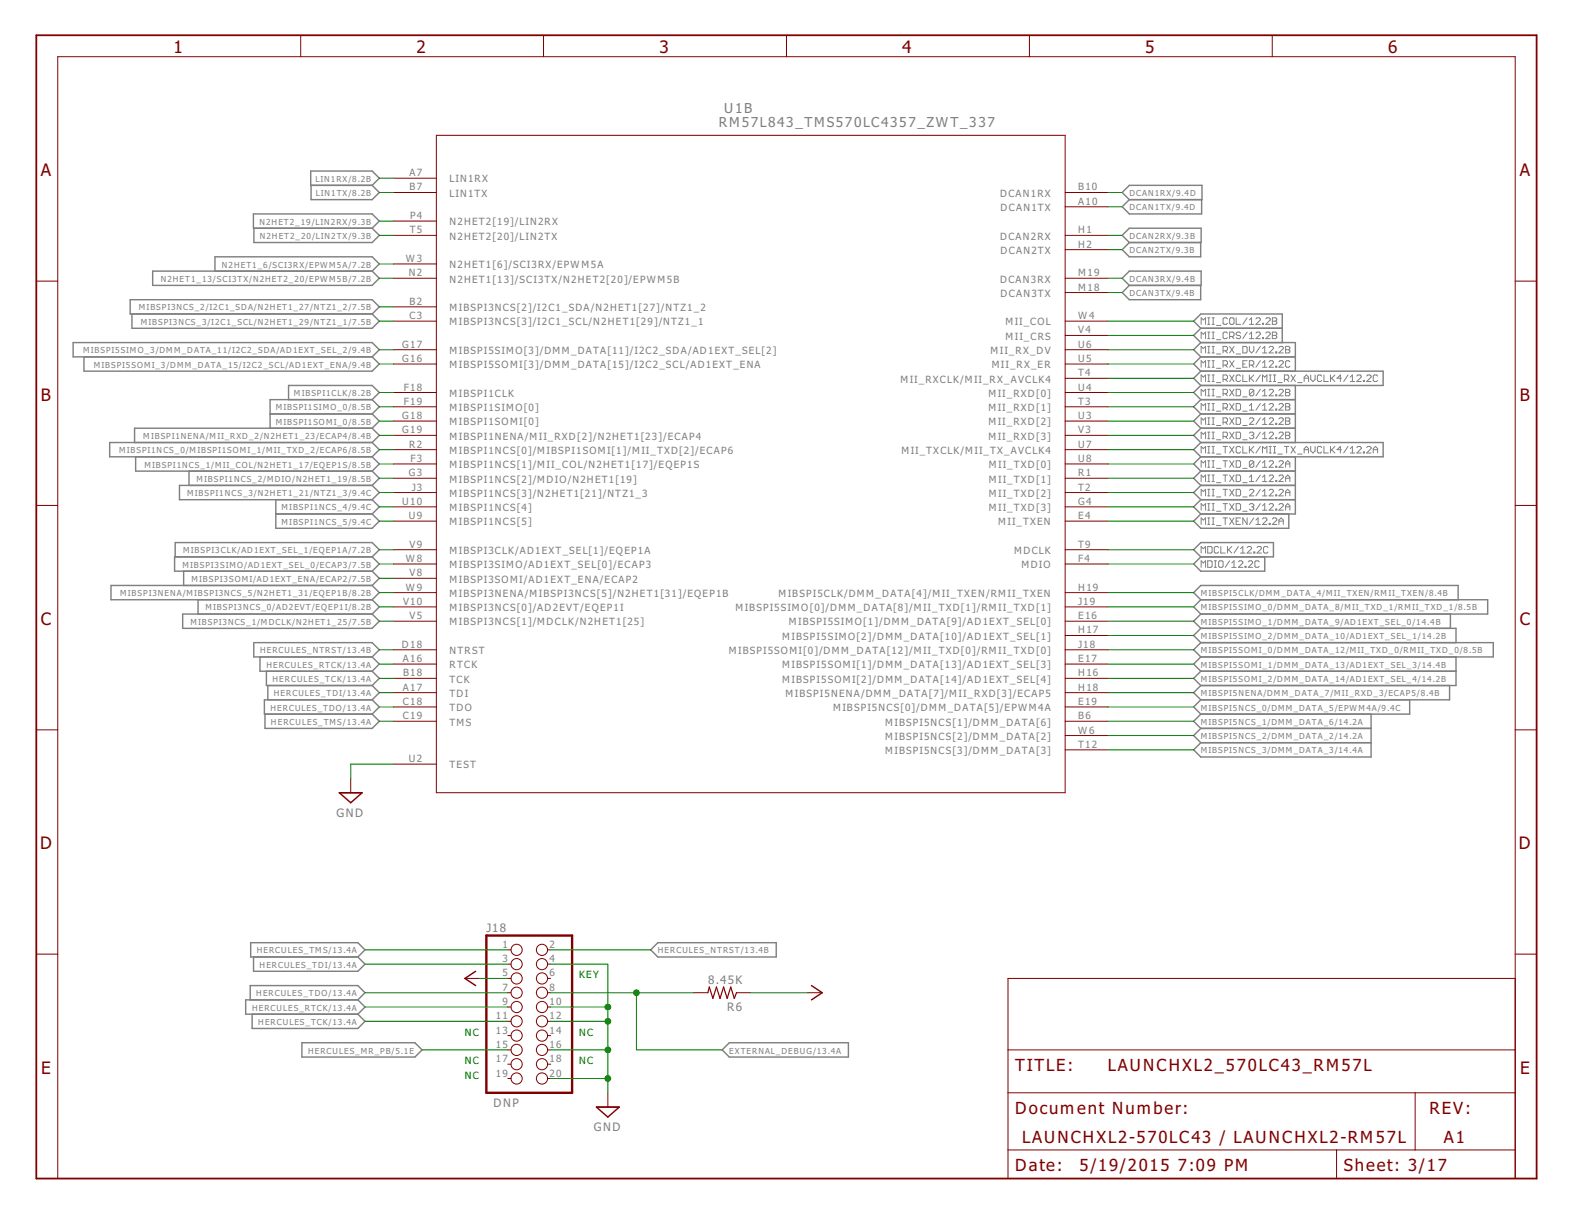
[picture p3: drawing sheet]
<svg xmlns="http://www.w3.org/2000/svg" width="279mm" height="216mm" viewBox="0 0 279 216" stroke-linecap="round" stroke-linejoin="round" font-family="sans-serif">
<g fill="none" stroke="#808080" stroke-width=".25">
<path d="M45 38h21.1l1.3 1.3-1.3 1.3h-21.1zM55.2 30.4h10.9l1.3 1.3-1.3 1.2h-10.9zM55.3 32.9v2.6h10.8l1.3-1.3-1.3-1.3M199.5 34.2l1.2-1.3h12.9v2.6h-12.9zM200.7 35.5l-1.2 1.2 1.2 1.3h12.9v-2.5M23.1 53.3h43l1.3 1.2-1.3 1.3h-43zM23.5 55.8v2.5h42.6l1.3-1.2-1.3-1.3M27.1 48.2h39l1.3 1.2-1.3 1.3h-39zM38.2 48.2v-2.6h27.9l1.3 1.3-1.3 1.3M45.1 40.6v2.5h21l1.3-1.3-1.3-1.2M199.5 41.8l1.2-1.2h12.8v2.5h-12.8zM199.5 49.4l1.2-1.2h12.8v2.5h-12.8z"/>
<path d="M200.7 43.1l-1.2 1.3 1.2 1.2h12.7v-2.5M200.7 50.7l-1.2 1.3 1.2 1.3h12.7v-2.6M213.4 58.3l-1.2-1.2 1.2-1.3h14.5v5.1M213.4 58.3h14.5M213.4 58.3l-1.2 1.3 1.2 1.3M13 60.9h53.1l1.3 1.2-1.3 1.3h-53.1zM14.9 63.4v2.6h51.2l1.3-1.3-1.3-1.3M48 73.6h18.1M51.3 71v-2.5h14.8l1.3 1.2-1.3 1.3M66.1 71h-18.1v5.1M66.1 78.6l1.3 1.3-1.3 1.3M66.1 78.6h-46.6v2.6h46.6"/>
<path d="M66.1 76.1l1.3 1.3-1.3 1.2M66.1 76.1h-42.2v2.5M66.1 71l1.3 1.3-1.3 1.3M66.1 73.6l1.3 1.2-1.3 1.3M213.4 63.4l-1.2 1.3 1.2 1.3M213.4 71h16.8M213.4 66h32.4v2.5h-32.4M213.4 78.6h32.4v2.6h-32.4M213.4 60.9h16.8v5.1M213.4 60.9l-1.2 1.2 1.2 1.3M213.4 63.4h16.8M213.4 66l-1.2 1.2 1.2 1.3"/>
<path d="M213.4 76.1h16.8M213.4 73.6h16.8M213.4 68.5l-1.2 1.2 1.2 1.3M213.4 71l-1.2 1.3 1.2 1.3M213.4 73.6l-1.2 1.2 1.2 1.3M213.4 76.1l-1.2 1.3 1.2 1.2M213.4 78.6l-1.2 1.3 1.2 1.3M230.2 68.5v10.1M24.1 81.2v2.5h42M31.1 99v-2.6h35l1.3 1.3-1.3 1.3M33.6 83.7v2.6M49 88.8v5.1h17.1l1.3-1.3-1.3-1.3"/>
<path d="M49 91.3h17.1M66.1 99h-35.1v2.5h35.1M66.1 81.2l1.3 1.2-1.3 1.3M66.1 83.7l1.3 1.3-1.3 1.3M66.1 86.3h-34.2v2.5h34.2M66.1 86.3l1.3 1.2-1.3 1.3M66.1 88.8l1.3 1.3-1.3 1.2M66.1 99l1.3 1.2-1.3 1.3M212.2 97.7l1.2-1.3h12.9v2.6h-12.9zM213.4 91.3l-1.2 1.3 1.2 1.3h15.7v-2.6M213.4 99l-1.2 1.2 1.2 1.3h11.4v-2.5M213.4 83.7h16.8"/>
<path d="M213.4 86.3h16.8M213.4 88.8h16.8M213.4 81.2l-1.2 1.2 1.2 1.3M213.4 83.7l-1.2 1.3 1.2 1.3M213.4 86.3l-1.2 1.2 1.2 1.3M213.4 88.8l-1.2 1.3 1.2 1.2M230.2 81.2v10.1h-16.8M32.5 109.1h33.6l1.3 1.3-1.3 1.3h-33.6zM32.6 101.5v2.5M35.2 106.6v2.5M45.1 114.2h21l1.3 1.3-1.3 1.2h-21zM46.2 116.7v2.6h19.9"/>
<path d="M47.3 119.3v2.5h18.8M66.1 116.7l1.3 1.3-1.3 1.3M66.1 119.3l1.3 1.2-1.3 1.3M66.1 104l1.3 1.3-1.3 1.3M66.1 104h-46.4v2.6h46.4M66.1 106.6l1.3 1.2-1.3 1.3M66.1 101.5l1.3 1.3-1.3 1.2M213.4 114.2h52v2.5h-52M213.4 119.3h45.4M213.4 106.6h51v2.5h-51M213.4 106.6l-1.2-1.3 1.2-1.3h45.8v2.6M213.4 111.7h45.4v2.5"/>
<path d="M213.4 106.6l-1.2 1.2 1.2 1.3M213.4 109.1l-1.2 1.3 1.2 1.3M213.4 111.7l-1.2 1.2 1.2 1.3M213.4 114.2l-1.2 1.3 1.2 1.2M213.4 116.7l-1.2 1.3 1.2 1.3M213.4 119.3l-1.2 1.2 1.2 1.3M257.8 109.1v2.6M258.8 116.7v5.1h-45.4M47.1 126.9v2.5h19l1.3-1.2-1.3-1.3M47.6 121.8v2.6M66.1 121.8l1.3 1.3-1.3 1.3M66.1 124.4h-19.1v2.5h19.1"/>
<path d="M66.1 124.4l1.3 1.2-1.3 1.3M213.4 129.4h30.3M213.4 124.4l-1.2 1.2 1.2 1.3M213.4 126.9l-1.2 1.3 1.2 1.2M213.4 129.4l-1.2 1.3 1.2 1.3M213.4 132h30.3M213.4 121.8l-1.2 1.3 1.2 1.3M243.7 126.9v7.6h-30.3l-1.2-1.3 1.2-1.2M250.5 124.4v2.5h-37.1M257.6 121.8v2.6h-44.2M44.5 177.7v-2.6h19.1l1.3 1.3-1.3 1.3M44.6 167.5h19l1.3 1.3-1.3 1.3h-19z"/>
<path d="M45.1 170.1v2.5h18.5l1.3-1.3-1.3-1.2M63.6 177.7l1.3 1.2-1.3 1.3M63.6 177.7h-19.9v2.5h19.9M115.7 168.8l1.2-1.3h21.1v2.6h-21.1zM44.8 180.2v2.6h18.8l1.3-1.3-1.3-1.3M53.7 185.3h20l1.3 1.3-1.3 1.2h-20zM128.4 186.6l1.2-1.3h21.2v2.5h-21.2z"/>
</g>
<g fill="none" stroke="#808080" stroke-width=".18">
<path d="M213.5 57.6v-1.1l.4 .4 .4-.4v1.1M214.7 57.6h.3M214.7 56.5h.3M214.7 59h.3M214.8 56.5v1.1M214.8 59v1.2M215.4 57.6h.4M215.4 56.5h.4M215.4 59h.4M215.6 56.5v1.1M215.6 59v1.2M216.2 57.8h.8"/>
<path d="M218.2 56.7l-.2-.2h-.4l-.2 .2v.7l.2 .2h.4l.2-.2M218.2 59.2l-.2-.2h-.4l-.2 .2v.8l.2 .2h.4l.2-.2M218.5 56.7l.2-.2h.4l.2 .2v.7l-.2 .2h-.4l-.2-.2zM218.5 59.8h.6l.2-.2v-.4l-.2-.2h-.6v1.2M218.9 59.8l.4 .4M219.7 56.5v1.1h.8M220.5 59.2l-.2-.2h-.4l-.2 .2 .2 .4h.4l.2 .2-.2 .4h-.4l-.2-.2M221.7 56.5l-.8 1.1M221.7 59l-.8 1.2M222.1 57.6h.7M222.1 56.9l.3-.4v1.1M222.1 59.4l.3-.4v1.2"/>
<path d="M223.2 56.7l.2-.2h.4l.2 .2v.2l-.8 .7h.8M223.2 59.2l.2-.2h.4l.2 .2v.2l-.8 .8h.8M224.4 57.4h.2v.2h-.2zM224.4 60h.2v.2h-.2zM225 56.7l.2-.2h.4l.2 .2v.2l-.8 .7h.8M225 59.2l.2-.2h.4l.2 .2v.2l-.8 .8h.8M226.1 56.5h.6l.2 .2-.2 .4 .2 .3-.2 .2h-.6zM226.1 59h.6l.2 .2-.2 .4 .2 .4-.2 .2h-.6zM226.1 57.1h.6M226.1 59.6h.6M213.5 60.2v-1.2l.4 .4 .4-.4v1.2M213.5 62.7v-1.1l.4 .3 .4-.3v1.1"/>
<path d="M213.5 65.3v-1.2l.4 .4 .4-.4v1.2M213.5 67.8v-1.2l.4 .4 .4-.4v1.2M213.5 70.3v-1.1l.4 .4 .4-.4v1.1M213.5 72.9v-1.2l.4 .4 .4-.4v1.2M213.5 75.4v-1.1l.4 .3 .4-.3v1.1M213.5 78v-1.2l.4 .4 .4-.4v1.2M214.7 60.2h.3M214.7 62.7h.3M214.7 61.6h.3M214.7 65.3h.3M214.7 64.1h.3M214.7 67.8h.3"/>
<path d="M214.7 66.6h.3M214.7 70.3h.3M214.7 69.2h.3M214.7 72.9h.3M214.7 71.7h.3M214.7 75.4h.3M214.7 74.3h.3M214.7 78h.3M214.7 76.8h.3M214.7 79.3h.3M214.8 61.6v1.1M214.8 64.1v1.2"/>
<path d="M214.8 66.6v1.2M214.8 69.2v1.1M214.8 71.7v1.2M214.8 74.3v1.1M214.8 76.8v1.2M214.8 79.3v1.2M215.4 60.2h.4M215.4 62.7h.4M215.4 61.6h.4M215.4 65.3h.4M215.4 64.1h.4M215.4 67.8h.4"/>
<path d="M215.4 66.6h.4M215.4 70.3h.4M215.4 69.2h.4M215.4 72.9h.4M215.4 71.7h.4M215.4 75.4h.4M215.4 74.3h.4M215.4 78h.4M215.4 76.8h.4M215.4 79.3h.4M215.6 61.6v1.1M215.6 64.1v1.2"/>
<path d="M215.6 66.6v1.2M215.6 69.2v1.1M215.6 71.7v1.2M215.6 74.3v1.1M215.6 76.8v1.2M215.6 79.3v1.2M216.2 60.4h.8M216.2 62.9h.8M216.2 65.4h.8M216.2 68h.8M216.2 70.5h.8M216.2 73.1h.8"/>
<path d="M216.2 75.6h.8M216.2 78.1h.8M217.4 62.3h.6l.2-.2v-.4l-.2-.1h-.6v1.1M217.4 64.9h.6l.2-.2v-.4l-.2-.2h-.6v1.2M217.4 67.4h.6l.2-.2v-.4l-.2-.2h-.6v1.2M217.4 70h.6l.2-.3v-.3l-.2-.2h-.6v1.1M217.4 72.5h.6l.2-.2v-.4l-.2-.2h-.6v1.2M217.4 75h.6l.2-.2v-.4l-.2-.1h-.6v1.1M217.4 77.6h.6l.2-.2v-.4l-.2-.2h-.6v1.2M217.4 79.3h.8M217.8 62.3l.4 .4M217.8 64.9l.4 .4"/>
<path d="M217.8 79.3v1.2M217.8 67.4l.4 .4M217.8 70l.4 .3M217.8 72.5l.4 .4M217.8 75l.4 .4M217.8 77.6l.4 .4M218.5 61.6l.8 1.1M218.5 64.1l.8 1.2M218.5 66.6l.8 1.2M218.5 69.2l.8 1.1M218.5 71.7l.8 1.2M218.5 74.3l.8 1.1"/>
<path d="M218.5 76.8l.8 1.2M218.5 79.3l.8 1.2M219.3 61.6l-.8 1.1M219.3 64.1l-.8 1.2M219.3 66.6l-.8 1.2M219.3 69.2l-.8 1.1M219.3 71.7l-.8 1.2M219.3 74.3l-.8 1.1M219.3 76.8l-.8 1.2M219.3 79.3l-.8 1.2M219.7 69.2h.6l.2 .2v.7l-.2 .2h-.6zM219.7 71.7h.6l.2 .2v.8l-.2 .2h-.6z"/>
<path d="M219.7 74.3h.6l.2 .1v.8l-.2 .2h-.6zM219.7 76.8h.6l.2 .2v.8l-.2 .2h-.6zM219.7 62.9h.8M219.7 65.4h.8M220.5 66.8l-.2-.2h-.4l-.2 .2v.8l.2 .2h.4l.2-.2M220.5 79.5l-.2-.2h-.4l-.2 .2v.8l.2 .2h.4l.2-.2M220.9 61.6h.6l.2 .1v.8l-.2 .2h-.6zM220.9 66.6v1.2h.8M220.9 79.3v1.2h.8M220.9 64.7h.4M220.9 70.5h.8M220.9 73.1h.8"/>
<path d="M220.9 75.6h.8M220.9 78.1h.8M221.7 64.1h-.8v1.2h.8M222.1 72.1l.3-.4v1.2M222.1 60.2h.7M222.1 61.6v.7l.3 .4 .4-.4v-.7M222.1 64.9h.5l.2-.2v-.4l-.2-.2h-.5v1.2M222.1 66.6v1.2M222.1 79.3v1.2M222.1 74.4l.1-.1h.4l.2 .1v.2l-.7 .8h.7M222.1 77l.1-.2h.4l.2 .2v.2l-.2 .2M222.1 72.9h.7"/>
<path d="M222.2 67.2l.6 .6M222.2 79.9l.6 .6M222.4 64.9l.4 .4M222.4 77.4h.2M222.6 77.4l.2 .2v.2l-.2 .2h-.4l-.1-.2M222.8 69.4l-.2-.2h-.4l-.1 .2v.7M222.8 69.4v.7l-.2 .2h-.4l-.1-.2M222.8 66.6l-.7 .8M222.8 69.4l-.7 .7M222.8 79.3l-.7 .8M224 61.6l-.8 1.1M224 64.1l-.8 1.2"/>
<path d="M224 66.6l-.8 1.2M224 69.2l-.8 1.1M224 71.7l-.8 1.2M224 74.3l-.8 1.1M224 76.8l-.8 1.2M224 79.3l-.8 1.2M224.4 67.8v-1.2l.4 .4 .4-.4v1.2M224.4 62.7h.8M224.4 61.9l.4-.3v1.1M224.4 64.5l.4-.4v1.2M224.4 69.6l.4-.4v1.1M224.4 72.1l.4-.4v1.2"/>
<path d="M224.4 74.6l.4-.3v1.1M224.4 77.2l.4-.4v1.2M224.4 65.3h.8M224.4 70.3h.8M224.4 72.9h.8M224.4 75.4h.8M224.4 78h.8M225.6 61.7l.2-.1h.3l.2 .1v.2l-.7 .8h.7M225.6 64.3l.2-.2h.3l.2 .2v.2l-.7 .8h.7M225.6 69.4l.2-.2h.3l.2 .2v.2l-.7 .7h.7M225.6 71.9l.2-.2h.3l.2 .2v.2l-.7 .8h.7M225.6 74.4l.2-.1h.3l.2 .1v.2l-.7 .8h.7"/>
<path d="M225.6 77l.2-.2h.3l.2 .2v.2l-.7 .8h.7M225.6 67.8h.4M225.6 66.6h.4M225.6 79.3h.4M225.8 66.6v1.2M225.8 79.3v1.2M226.3 67.8h.4M226.3 66.6h.4M226.3 79.3h.4M226.5 66.6v1.2M226.5 79.3v1.2M226.7 62.5h.2v.2h-.2z"/>
<path d="M226.7 65.1h.2v.2h-.2zM226.7 70.1h.2v.2h-.2zM226.7 72.7h.2v.2h-.2zM226.7 75.2h.2v.2h-.2zM226.7 77.8h.2v.2h-.2zM227.1 68h.8M227.3 61.7l.2-.1h.4l.2 .1v.2l-.8 .8h.8M227.3 64.3l.2-.2h.4l.2 .2v.2l-.8 .8h.8M227.3 69.4l.2-.2h.4l.2 .2v.2l-.8 .7h.8M227.3 71.9l.2-.2h.4l.2 .2v.2l-.8 .8h.8M227.3 74.4l.2-.1h.4l.2 .1v.2l-.8 .8h.8M227.3 77l.2-.2h.4l.2 .2v.2l-.8 .8h.8"/>
<path d="M228.3 67.4h.6l.2-.2v-.4l-.2-.2h-.6v1.2M228.3 79.3h.8M228.5 61.6h.6l.2 .1-.2 .4 .2 .4-.2 .2h-.6zM228.5 69.2h.6l.2 .2-.2 .3 .2 .4-.2 .2h-.6zM228.5 71.7h.6l.2 .2-.2 .4 .2 .4-.2 .2h-.6zM228.5 74.3h.6l.2 .1-.2 .4 .2 .4-.2 .2h-.6zM228.5 76.8h.6l.2 .2-.2 .4 .2 .4-.2 .2h-.6zM228.5 62.1h.6M228.5 69.7h.6M228.5 72.3h.6M228.5 74.8h.6M228.5 77.4h.6"/>
<path d="M228.7 67.4l.4 .4M228.7 79.3v1.2M229.3 64.3l-.2-.2h-.4l-.2 .2v.8l.2 .2h.4l.2-.2M229.5 66.6l.7 1.2M229.5 79.3l.7 1.2M230.2 66.6l-.7 1.2M230.2 79.3l-.7 1.2M230.6 68h.8M231.8 67.8v-.8l.4-.4 .4 .4v.8M231.8 67.2h.8M231.8 79.9h.8M233 66.6v.8l.4 .4 .3-.4v-.8"/>
<path d="M233 79.3v.8l.4 .4 .3-.4v-.8M234.9 66.8l-.2-.2h-.4l-.2 .2v.8l.2 .2h.4l.2-.2M234.9 79.5l-.2-.2h-.4l-.2 .2v.8l.2 .2h.4l.2-.2M235.3 66.6v1.2h.8M235.3 79.3v1.2h.8M236.5 66.6v1.2M236.5 79.3v1.2M236.7 67.2l.6 .6M236.7 79.9l.6 .6M237.3 79.3l-.8 .8M237.3 66.6l-.8 .8M238.4 67.2h-.8l.6-.6v1.2"/>
<path d="M238.4 79.9h-.8l.6-.6v1.2M239.6 66.6l-.8 1.2M239.6 79.3l-.8 1.2M240 67.8h.8M240 67l.4-.4v1.2M240 79.7l.4-.4v1.2M241.2 66.8l.1-.2h.4l.2 .2v.2l-.7 .8h.7M241.2 79.5l.1-.2h.4l.2 .2v.2l-.7 .8h.7M242.3 67.6h.2v.2h-.2zM242.9 66.8l.2-.2h.4l.2 .2v.2l-.8 .8h.8M242.9 79.5l.2-.2h.4l.2 .2v.2l-.8 .8h.8M244.1 79.9h.8"/>
<path d="M244.9 66.8l-.2-.2h-.4l-.2 .2v.8l.2 .2h.4l.2-.2M213.5 80.5v-1.2l.4 .4 .4-.4v1.2M213.5 83v-1.1l.4 .4 .4-.4v1.1M213.5 85.6v-1.2l.4 .4 .4-.4v1.2M213.5 88.1v-1.1l.4 .3 .4-.3v1.1M213.5 90.7v-1.2l.4 .4 .4-.4v1.2M213.5 93.2v-1.2l.4 .4 .4-.4v1.2M213.5 98.3v-1.2l.4 .4 .4-.4v1.2M214.7 93.2h.3M214.7 92h.3M214.7 97.1h.5l.2 .2v.8l-.2 .2h-.5zM214.7 99.7h.5l.2 .1v.8l-.2 .2h-.5z"/>
<path d="M214.7 83h.3M214.7 81.9h.3M214.7 85.6h.3M214.7 84.4h.3M214.7 88.1h.3M214.7 87h.3M214.7 90.7h.3M214.7 89.5h.3M214.7 80.5h.3M214.8 81.9v1.1M214.8 84.4v1.2M214.8 87v1.1"/>
<path d="M214.8 89.5v1.2M214.8 92v1.2M215.4 93.2h.4M215.4 92h.4M215.4 83h.4M215.4 81.9h.4M215.4 85.6h.4M215.4 84.4h.4M215.4 88.1h.4M215.4 87h.4M215.4 90.7h.4M215.4 89.5h.4"/>
<path d="M215.4 80.5h.4M215.6 81.9v1.1M215.6 84.4v1.2M215.6 87v1.1M215.6 89.5v1.2M215.6 92v1.2M215.8 99.7h.4M216 99.7v1.1M216.2 93.4h.8M216.2 83.2h.8M216.2 85.8h.8M216.2 88.3h.8"/>
<path d="M216.2 90.8h.8M216.2 80.7h.8M216.6 99.8l.2-.1h.4l.2 .1v.8l-.2 .2h-.4l-.2-.2zM216.6 97.3l-.2-.2h-.4l-.2 .2v.8l.2 .2h.4l.2-.2M217 97.1v1.2h.8M217.4 92h.8M217.4 81.9h.8M217.4 84.4h.8M217.4 87h.8M217.4 89.5h.8M217.8 81.9v1.1M217.8 84.4v1.2"/>
<path d="M217.8 87v1.1M217.8 89.5v1.2M217.8 92v1.2M218.2 97.1v1.2M218.4 97.7l.5 .6M218.5 92l.8 1.2M218.5 99.7l-.7 1.1M218.5 81.9l.8 1.1M218.5 84.4l.8 1.2M218.5 87l.8 1.1M218.5 89.5l.8 1.2M218.9 97.1l-.7 .8"/>
<path d="M219.3 92l-.8 1.2M219.3 81.9l-.8 1.1M219.3 84.4l-.8 1.2M219.3 87l-.8 1.1M219.3 89.5l-.8 1.2M219.7 81.9h.6l.2 .2v.7l-.2 .2h-.6zM219.7 84.4h.6l.2 .2v.8l-.2 .2h-.6zM219.7 87h.6l.2 .1v.8l-.2 .2h-.6zM219.7 89.5h.6l.2 .2v.8l-.2 .2h-.6zM219.7 92.6h.4M220.1 99.8l.2-.1h.4l.2 .1v.2l-.8 .8h.8M220.1 97.1l-.8 1.2"/>
<path d="M220.5 92h-.8v1.2h.8M220.5 97.5l.4-.4v1.2M220.5 98.3h.8M220.9 83.2h.8M220.9 85.8h.8M220.9 88.3h.8M220.9 90.8h.8M221.7 97.3l.2-.2h.3l.2 .2v.2l-.7 .8h.7M221.7 92v1.2l-.8-1.2v1.2M221.9 99.8l.2-.1h.3l.2 .1v.2l-.7 .8h.7M222.1 84.8l.3-.4v1.2M222.1 87.1l.1-.1h.4l.2 .1v.2l-.7 .8h.7"/>
<path d="M222.1 89.7l.1-.2h.4l.2 .2v.2l-.2 .2M222.1 85.6h.7M222.4 90.1h.2M222.6 90.1l.2 .2v.2l-.2 .2h-.4l-.1-.2M222.8 82.1l-.2-.2h-.4l-.1 .2v.7M222.8 82.1v.7l-.2 .2h-.4l-.1-.2M222.8 98.1h.2v.2h-.2zM222.8 92l-.7 1.2M222.8 82.1l-.7 .7M223.2 93.2h.8M223.2 92.4l.4-.4v1.2M223.4 97.3l.2-.2h.4l.2 .2v.2l-.8 .8h.8"/>
<path d="M223.8 99.8l-.2-.1h-.4l-.2 .1v.8l.2 .2h.4l.2-.2M224 81.9l-.8 1.1M224 84.4l-.8 1.2M224 87l-.8 1.1M224 89.5l-.8 1.2M224.4 80.5v-1.2l.4 .4 .4-.4v1.2M224.4 82.3l.4-.4v1.1M224.4 84.8l.4-.4v1.2M224.4 87.3l.4-.3v1.1M224.4 89.9l.4-.4v1.2M224.4 92.2l.2-.2h.4l.2 .2v.2l-.8 .8h.8M224.4 83h.8"/>
<path d="M224.4 85.6h.8M224.4 88.1h.8M224.4 90.7h.8M225.4 97.3l-.2-.2h-.4l-.2 .2v.8l.2 .2h.4l.2-.2M225.6 93h.2v.2h-.2zM225.6 82.1l.2-.2h.3l.2 .2v.2l-.7 .7h.7M225.6 84.6l.2-.2h.3l.2 .2v.2l-.7 .8h.7M225.6 87.1l.2-.1h.3l.2 .1v.2l-.7 .8h.7M225.6 89.7l.2-.2h.3l.2 .2v.2l-.7 .8h.7M225.6 80.5h.4M226.1 92.2l.2-.2h.4l.2 .2v.2l-.8 .8h.8M226.3 80.5h.4"/>
<path d="M226.7 82.8h.2v.2h-.2zM226.7 85.4h.2v.2h-.2zM226.7 87.9h.2v.2h-.2zM226.7 90.5h.2v.2h-.2zM227.1 80.7h.8M227.3 82.1l.2-.2h.4l.2 .2v.2l-.8 .7h.8M227.3 84.6l.2-.2h.4l.2 .2v.2l-.8 .8h.8M227.3 87.1l.2-.1h.4l.2 .1v.2l-.8 .8h.8M227.3 89.7l.2-.2h.4l.2 .2v.2l-.8 .8h.8M227.3 93.2v-.8l.4-.4 .4 .4v.8M227.3 92.6h.8M228.5 83v-.7l.4-.4 .4 .4v.7"/>
<path d="M228.5 85.6v-.8l.4-.4 .4 .4v.8M228.5 88.1v-.8l.4-.3 .4 .3v.8M228.5 90.7v-.8l.4-.4 .4 .4v.8M228.5 82.4h.8M228.5 85h.8M228.5 87.5h.8M228.5 90.1h.8M230.6 80.7h.8M231.8 80.5v-.8l.4-.4 .4 .4v.8M240 80.5h.8M242.3 80.3h.2v.2h-.2zM244.1 80.5v-.8l.4-.4 .4 .4v.8"/>
<path d="M213.5 100.8v-1.1l.4 .3 .4-.3v1.1M215.8 100.8h.4M218.9 100l.4-.3v1.1M218.9 100.8h.8M221.3 100.6h.2v.2h-.2z"/>
</g>
<path d="M6.5 6.3h266.6v203.1h-266.6z" fill="none" stroke="#800000" stroke-width=".32"/>
<g fill="none" stroke="#800000" stroke-width=".18">
<path d="M53.4 6.3v3.8M96.6 6.3v3.8M139.8 6.3v3.8M183 6.3v3.8M226.1 6.3v3.8M69.9 34.2h7.7M69.9 31.7h7.7M69.9 39.3h7.7M77.6 24h111.7v116.9h-111.7zM189.3 34.2h7.6M189.3 36.7h7.6M6.5 50h3.8"/>
<path d="M69.9 41.8h7.7M69.9 49.4h7.7M69.9 54.5h7.7M69.9 57.1h7.7M69.9 46.9h7.7M189.3 41.8h7.6M189.3 44.4h7.6M189.3 49.4h7.6M189.3 52h7.6M189.3 57.1h7.6M189.3 59.6h7.6M269.3 50h3.8"/>
<path d="M69.9 69.7h7.7M69.9 79.9h7.7M69.9 77.4h7.7M69.9 72.3h7.7M69.9 74.8h7.7M69.9 62.1h7.7M69.9 64.7h7.7M189.3 69.7h7.6M189.3 79.9h7.6M189.3 77.4h7.6M189.3 72.3h7.6M189.3 74.8h7.6"/>
<path d="M189.3 62.1h7.6M189.3 64.7h7.6M189.3 67.2h7.6M6.5 89.8h3.8M69.9 97.7h7.7M69.9 82.4h7.7M69.9 85h7.7M69.9 87.5h7.7M69.9 90.1h7.7M69.9 92.6h7.7M189.3 97.7h7.6M189.3 82.4h7.6"/>
<path d="M189.3 85h7.6M189.3 87.5h7.6M189.3 90.1h7.6M189.3 92.6h7.6M269.3 89.8h3.8M69.9 100.2h7.7M69.9 107.8h7.7M69.9 110.4h7.7M69.9 105.3h7.7M69.9 102.8h7.7M69.9 115.5h7.7M69.9 118h7.7"/>
<path d="M189.3 100.2h7.6M189.3 107.8h7.6M189.3 110.4h7.6M189.3 105.3h7.6M189.3 112.9h7.6M189.3 115.5h7.6M189.3 118h7.6M6.5 129.7h3.8M62.3 138.3v2.6M69.9 125.6h7.7M69.9 128.2h7.7M69.9 123.1h7.7"/>
<path d="M69.9 120.5h7.7M69.9 135.8h7.7M189.3 125.6h7.6M189.3 128.2h7.6M189.3 130.7h7.6M189.3 133.2h7.6M189.3 123.1h7.6M189.3 120.5h7.6M269.3 129.7h3.8M6.5 169.5h3.8M82.6 173.9h2.6M90.3 173.9h.5"/>
<path d="M90.3 168.8h.5M90.3 171.3h.5M90.3 176.4h.5M90.3 178.9h.5M97.3 173.9h.6M97.3 168.8h.6M97.3 171.3h.6M97.3 176.4h.6M97.3 178.9h.6M123.3 176.4h2.5M130.9 176.4h2.5M143.6 176.4h2.5"/>
<path d="M269.3 173.9h-90.1v35.5h90.1v-199.3h-259v199.3M269.3 169.5h3.8M90.3 186.6h.5M90.3 181.5h.5M90.3 184h.5M90.3 189.1h.5M90.3 191.6h.5M97.3 186.6h.6M97.3 181.5h.6M97.3 184h.6M97.3 189.1h.6M97.3 191.6h.6"/>
<path d="M108 194.2v2.5M179.2 194.2h90.1M179.2 186.6h90.1M251.5 194.2v10.1M179.2 204.3h90.1M237.6 204.3v5.1"/>
<circle cx="91.8" cy="168.8" r=".99"/>
<circle cx="91.8" cy="171.3" r=".99"/>
<circle cx="91.8" cy="173.9" r=".99"/>
<circle cx="91.8" cy="176.4" r=".99"/>
<circle cx="91.8" cy="178.9" r=".99"/>
<circle cx="96.3" cy="168.8" r=".99"/>
<circle cx="96.3" cy="171.3" r=".99"/>
<circle cx="96.3" cy="173.9" r=".99"/>
<circle cx="96.3" cy="176.4" r=".99"/>
<circle cx="96.3" cy="178.9" r=".99"/>
<circle cx="91.8" cy="184" r=".99"/>
<circle cx="91.8" cy="186.6" r=".99"/>
<circle cx="91.8" cy="189.1" r=".99"/>
<circle cx="91.8" cy="191.6" r=".99"/>
<circle cx="91.8" cy="181.5" r=".99"/>
<circle cx="96.3" cy="184" r=".99"/>
<circle cx="96.3" cy="191.6" r=".99"/>
<circle cx="96.3" cy="181.5" r=".99"/>
<circle cx="96.3" cy="189.1" r=".99"/>
<circle cx="96.3" cy="186.6" r=".99"/>
</g>
<path d="M60.3 140.9h4.1l-2.1 1.7zM84.5 172.6l-1.9 1.3 1.9 1.2M144.2 175.1l1.9 1.3-1.9 1.3M106 196.7h4.1l-2.1 1.8z" fill="none" stroke="#800000" stroke-width=".25"/>
<path d="M86.4 166.2h15.3v28h-15.3z" fill="none" stroke="#800000" stroke-width=".42"/>
<path d="M125.8 176.4l.3-1 .6 2 .6-2 .7 2 .6-2 .6 2 .7-2 .6 2 .4-1" fill="none" stroke="#800000" stroke-width=".21"/>
<g fill="none" stroke="#008000" stroke-width=".18">
<path d="M67.4 34.2h2.5M67.4 31.7h2.5M67.4 39.3h2.5M196.9 34.2h2.6M196.9 36.7h2.6M67.4 41.8h2.5M67.4 49.4h2.5M67.4 57.1h2.5M67.4 54.5h2.5M67.4 46.9h2.5M196.9 41.8h2.6M196.9 44.4h2.6"/>
<path d="M196.9 49.4h2.6M196.9 52h2.6M196.9 57.1h15.3M196.9 59.6h15.3M67.4 69.7h2.5M67.4 79.9h2.5M67.4 62.1h2.5M67.4 64.7h2.5M67.4 77.4h2.5M67.4 72.3h2.5M67.4 74.8h2.5M196.9 69.7h15.3"/>
<path d="M196.9 79.9h15.3M196.9 62.1h15.3M196.9 64.7h15.3M196.9 67.2h15.3M196.9 77.4h15.3M196.9 72.3h15.3M196.9 74.8h15.3M67.4 92.6h2.5M67.4 97.7h2.5M67.4 82.4h2.5M67.4 85h2.5M67.4 87.5h2.5"/>
<path d="M67.4 90.1h2.5M196.9 92.6h15.3M196.9 97.7h15.3M196.9 82.4h15.3M196.9 85h15.3M196.9 87.5h15.3M196.9 90.1h15.3M67.4 115.5h2.5M67.4 118h2.5M67.4 105.3h2.5M67.4 100.2h2.5M67.4 107.8h2.5"/>
<path d="M67.4 110.4h2.5M67.4 102.8h2.5M196.9 115.5h15.3M196.9 118h15.3M196.9 105.3h15.3M196.9 100.2h15.3M196.9 107.8h15.3M196.9 110.4h15.3M196.9 112.9h15.3M67.4 120.5h2.5M67.4 123.1h2.5M67.4 125.6h2.5"/>
<path d="M67.4 128.2h2.5M69.9 135.8h-7.6v2.5M196.9 120.5h15.3M196.9 123.1h15.3M196.9 125.6h15.3M196.9 128.2h15.3M196.9 130.7h15.3M196.9 133.2h15.3M64.9 178.9h25.4M64.9 171.3h25.4M64.9 168.8h25.4M64.9 176.4h25.4"/>
<path d="M85.2 173.9h5.1M97.9 178.9h10.1M97.9 171.3h10.1v22.9M97.9 168.8h17.8M97.9 176.4h25.4M113.1 176.4v10.2h15.3M133.4 176.4h10.2M64.9 181.5h25.4M75 186.6h15.3M97.9 181.5h10.1M97.9 186.6h10.1M97.9 191.6h10.1"/>
</g>
<g fill="#008000" stroke="#008000" stroke-width=".18">
<circle cx="108" cy="178.9" r=".51"/>
<circle cx="108" cy="181.5" r=".51"/>
<circle cx="108" cy="186.6" r=".51"/>
<circle cx="108" cy="191.6" r=".51"/>
<circle cx="113.1" cy="176.4" r=".51"/>
</g>
<g font-size="3.7" fill="#800000">
<text x="30.9" y="9.5">1</text>
<text x="74" y="9.5">2</text>
<text x="117.2" y="9.5">3</text>
<text x="160.4" y="9.5">4</text>
<text x="203.5" y="9.5">5</text>
<text x="246.7" y="9.5">6</text>
<text x="7.3" y="31.3">A</text>
<text x="270.1" y="31.3">A</text>
<text x="7.3" y="71.2">B</text>
<text x="270.1" y="71.2">B</text>
<text x="7.3" y="111">C</text>
<text x="270.1" y="111">C</text>
<text x="7.1" y="150.9">D</text>
<text x="270" y="150.9">D</text>
<text x="7.3" y="190.8">E</text>
<text x="270.2" y="190.8">E</text>
</g>
<g font-size="3.6" fill="#800000">
<text x="180.4" y="190.4">TITLE:</text>
<text x="196.9" y="190.4">LAUNCHXL2_570LC43_RM57L</text>
<text x="180.4" y="198">Document Number:</text>
<text x="254.1" y="198">REV:</text>
<text x="181.7" y="203.1">LAUNCHXL2-570LC43 / LAUNCHXL2-RM57L</text>
<text x="256.6" y="203.1">A1</text>
<text x="180.4" y="208.2">Date:</text>
<text x="191.8" y="208.2">5/19/2015</text>
<text x="209.3" y="208.2">7:09 PM</text>
<text x="238.8" y="208.2">Sheet: 3/17</text>
</g>
<g font-size="2.9" fill="#808080">
<text x="127.8" y="22.5">RM57L843_TMS570LC4357_ZWT_337</text>
<text x="128.7" y="20">U1B</text>
</g>
<g font-size="2.5" fill="#808080">
<text x="59.8" y="145.2">GND</text>
<text x="86.5" y="165.6">J18</text>
<text x="125.9" y="174.9">8.45K</text>
<text x="129.3" y="179.7">R6</text>
<text x="87.7" y="196.7">DNP</text>
<text x="105.5" y="201">GND</text>
</g>
<g font-size="2.1" fill="#808080">
<text x="72.8" y="31.3">A7</text>
<text x="72.8" y="33.8">B7</text>
<text x="79.9" y="32.4">LIN1RX</text>
<text x="79.9" y="35">LIN1TX</text>
<text x="177.8" y="35">DCAN1RX</text>
<text x="191.6" y="33.8">B10</text>
<text x="72.8" y="41.5">T5</text>
<text x="72.9" y="38.9">P4</text>
<text x="79.9" y="40">N2HET2[19]/LIN2RX</text>
<text x="177.8" y="37.5">DCAN1TX</text>
<text x="191.6" y="36.4">A10</text>
<text x="191.6" y="41.5">H1</text>
<text x="72.1" y="46.5">W3</text>
<text x="79.9" y="47.7">N2HET1[6]/SCI3RX/EPWM5A</text>
<text x="79.9" y="42.6">N2HET2[20]/LIN2TX</text>
<text x="177.8" y="42.6">DCAN2RX</text>
<text x="177.8" y="45.1">DCAN2TX</text>
<text x="191.6" y="44">H2</text>
<text x="72.6" y="49.1">N2</text>
<text x="79.9" y="50.2">N2HET1[13]/SCI3TX/N2HET2[20]/EPWM5B</text>
<text x="177.8" y="50.2">DCAN3RX</text>
<text x="177.8" y="52.7">DCAN3TX</text>
<text x="191.6" y="49.1">M19</text>
<text x="191.6" y="51.6">M18</text>
<text x="72.8" y="56.7">C3</text>
<text x="72.8" y="54.2">B2</text>
<text x="79.9" y="55.3">MIBSPI3NCS[2]/I2C1_SDA/N2HET1[27]/NTZ1_2</text>
<text x="79.9" y="57.8">MIBSPI3NCS[3]/I2C1_SCL/N2HET1[29]/NTZ1_1</text>
<text x="178.7" y="57.8">MII_COL</text>
<text x="191.6" y="56.7">W4</text>
<text x="191.6" y="59.2">V4</text>
<text x="71.5" y="61.8">G17</text>
<text x="71.5" y="64.3">G16</text>
<text x="79.9" y="62.9">MIBSPI5SIMO[3]/DMM_DATA[11]/I2C2_SDA/AD1EXT_SEL[2]</text>
<text x="79.9" y="65.4">MIBSPI5SOMI[3]/DMM_DATA[15]/I2C2_SCL/AD1EXT_ENA</text>
<text x="176.1" y="62.9">MII_RX_DV</text>
<text x="176.3" y="65.4">MII_RX_ER</text>
<text x="178.7" y="60.4">MII_CRS</text>
<text x="191.6" y="61.8">U6</text>
<text x="191.6" y="64.3">U5</text>
<text x="71.8" y="69.4">F18</text>
<text x="71.8" y="71.9">F19</text>
<text x="79.9" y="70.5">MIBSPI1CLK</text>
<text x="160" y="68">MII_RXCLK/MII_RX_AVCLK4</text>
<text x="175.7" y="70.5">MII_RXD[0]</text>
<text x="191.6" y="66.9">T4</text>
<text x="191.6" y="69.4">U4</text>
<text x="191.6" y="71.9">T3</text>
<text x="71.5" y="77">G19</text>
<text x="71.5" y="74.5">G18</text>
<text x="79.9" y="73.1">MIBSPI1SIMO[0]</text>
<text x="79.9" y="75.6">MIBSPI1SOMI[0]</text>
<text x="175.7" y="73.1">MII_RXD[1]</text>
<text x="175.7" y="75.6">MII_RXD[2]</text>
<text x="191.6" y="74.5">U3</text>
<text x="191.6" y="77">V3</text>
<text x="72.7" y="79.6">R2</text>
<text x="72.9" y="82.1">F3</text>
<text x="79.9" y="80.7">MIBSPI1NCS[0]/MIBSPI1SOMI[1]/MII_TXD[2]/ECAP6</text>
<text x="79.9" y="83.2">MIBSPI1NCS[1]/MII_COL/N2HET1[17]/EQEP1S</text>
<text x="79.9" y="78.1">MIBSPI1NENA/MII_RXD[2]/N2HET1[23]/ECAP4</text>
<text x="160.2" y="80.7">MII_TXCLK/MII_TX_AVCLK4</text>
<text x="175.7" y="78.1">MII_RXD[3]</text>
<text x="175.8" y="83.2">MII_TXD[0]</text>
<text x="191.6" y="79.6">U7</text>
<text x="191.6" y="82.1">U8</text>
<text x="71.5" y="89.7">U10</text>
<text x="72.6" y="84.6">G3</text>
<text x="73.2" y="87.2">J3</text>
<text x="79.9" y="85.8">MIBSPI1NCS[2]/MDIO/N2HET1[19]</text>
<text x="79.9" y="88.3">MIBSPI1NCS[3]/N2HET1[21]/NTZ1_3</text>
<text x="175.8" y="85.8">MII_TXD[1]</text>
<text x="175.8" y="88.3">MII_TXD[2]</text>
<text x="191.6" y="84.6">R1</text>
<text x="191.6" y="87.2">T2</text>
<text x="191.6" y="89.7">G4</text>
<text x="72.7" y="92.3">U9</text>
<text x="79.9" y="90.8">MIBSPI1NCS[4]</text>
<text x="79.9" y="93.4">MIBSPI1NCS[5]</text>
<text x="175.8" y="90.8">MII_TXD[3]</text>
<text x="177.4" y="93.4">MII_TXEN</text>
<text x="191.6" y="92.3">E4</text>
<text x="72.1" y="99.9">W8</text>
<text x="72.8" y="97.3">V9</text>
<text x="79.9" y="98.5">MIBSPI3CLK/AD1EXT_SEL[1]/EQEP1A</text>
<text x="79.9" y="101">MIBSPI3SIMO/AD1EXT_SEL[0]/ECAP3</text>
<text x="180.3" y="98.5">MDCLK</text>
<text x="181.5" y="101">MDIO</text>
<text x="191.6" y="97.3">T9</text>
<text x="191.6" y="99.9">F4</text>
<text x="71.6" y="107.5">V10</text>
<text x="72.1" y="105">W9</text>
<text x="72.8" y="102.4">V8</text>
<text x="79.9" y="106.1">MIBSPI3NENA/MIBSPI3NCS[5]/N2HET1[31]/EQEP1B</text>
<text x="79.9" y="103.5">MIBSPI3SOMI/AD1EXT_ENA/ECAP2</text>
<text x="138.4" y="106.1">MIBSPI5CLK/DMM_DATA[4]/MII_TXEN/RMII_TXEN</text>
<text x="191.6" y="105">H19</text>
<text x="191.6" y="107.5">J19</text>
<text x="72.8" y="110">V5</text>
<text x="79.9" y="108.6">MIBSPI3NCS[0]/AD2EVT/EQEP1I</text>
<text x="79.9" y="111.1">MIBSPI3NCS[1]/MDCLK/N2HET1[25]</text>
<text x="130.7" y="108.6">MIBSPI5SIMO[0]/DMM_DATA[8]/MII_TXD[1]/RMII_TXD[1]</text>
<text x="139" y="113.7">MIBSPI5SIMO[2]/DMM_DATA[10]/AD1EXT_SEL[1]</text>
<text x="140.2" y="111.1">MIBSPI5SIMO[1]/DMM_DATA[9]/AD1EXT_SEL[0]</text>
<text x="191.6" y="110">E16</text>
<text x="191.6" y="112.6">H17</text>
<text x="71.4" y="115.1">D18</text>
<text x="71.6" y="117.6">A16</text>
<text x="79.9" y="116.2">NTRST</text>
<text x="79.9" y="118.8">RTCK</text>
<text x="129.5" y="116.2">MIBSPI5SOMI[0]/DMM_DATA[12]/MII_TXD[0]/RMII_TXD[0]</text>
<text x="139" y="118.8">MIBSPI5SOMI[1]/DMM_DATA[13]/AD1EXT_SEL[3]</text>
<text x="191.6" y="115.1">J18</text>
<text x="191.6" y="117.6">E17</text>
<text x="71.6" y="122.7">A17</text>
<text x="71.6" y="125.3">C18</text>
<text x="71.6" y="120.2">B18</text>
<text x="79.9" y="121.3">TCK</text>
<text x="79.9" y="123.8">TDI</text>
<text x="139" y="121.3">MIBSPI5SOMI[2]/DMM_DATA[14]/AD1EXT_SEL[4]</text>
<text x="139.6" y="123.8">MIBSPI5NENA/DMM_DATA[7]/MII_RXD[3]/ECAP5</text>
<text x="191.6" y="125.3">E19</text>
<text x="191.6" y="122.7">H18</text>
<text x="191.6" y="120.2">H16</text>
<text x="71.6" y="127.8">C19</text>
<text x="79.9" y="126.4">TDO</text>
<text x="79.9" y="128.9">TMS</text>
<text x="148.1" y="126.4">MIBSPI5NCS[0]/DMM_DATA[5]/EPWM4A</text>
<text x="157.3" y="128.9">MIBSPI5NCS[1]/DMM_DATA[6]</text>
<text x="157.3" y="131.5">MIBSPI5NCS[2]/DMM_DATA[2]</text>
<text x="191.6" y="127.8">B6</text>
<text x="191.6" y="130.3">W6</text>
<text x="72.7" y="135.4">U2</text>
<text x="79.9" y="136.5">TEST</text>
<text x="157.3" y="134">MIBSPI5NCS[3]/DMM_DATA[3]</text>
<text x="191.6" y="132.9">T12</text>
<text x="89.3" y="168.4">1</text>
<text x="89.3" y="171">3</text>
<text x="89.3" y="173.5">5</text>
<text x="97.7" y="168.4">2</text>
<text x="97.7" y="171">4</text>
<text x="97.7" y="173.5">6</text>
<text x="89.3" y="176.1">7</text>
<text x="89.3" y="178.6">9</text>
<text x="97.7" y="176.1">8</text>
<text x="97.7" y="178.6">10</text>
<text x="88.1" y="181.1">11</text>
<text x="88.1" y="183.7">13</text>
<text x="97.7" y="181.1">12</text>
<text x="97.7" y="183.7">14</text>
<text x="88.1" y="186.2">15</text>
<text x="88.1" y="188.8">17</text>
<text x="88.1" y="191.3">19</text>
<text x="97.7" y="186.2">16</text>
<text x="97.7" y="188.8">18</text>
<text x="97.7" y="191.3">20</text>
</g>
<g font-size="2.1" fill="#008000">
<text x="103" y="173.9">KEY</text>
<text x="82.6" y="184">NC</text>
<text x="103" y="184">NC</text>
<text x="82.6" y="189.1">NC</text>
<text x="82.6" y="191.6">NC</text>
<text x="103" y="189.1">NC</text>
</g>
<g font-size="1.8" fill="#808080">
<text x="56.1" y="32.3">LIN1RX/8.2B</text>
<text x="56.1" y="34.8">LIN1TX/8.2B</text>
<text x="200.7" y="34.8">DCAN1RX/9.4D</text>
<text x="46.1" y="39.9">N2HET2_19/LIN2RX/9.3B</text>
<text x="200.7" y="37.4">DCAN1TX/9.4D</text>
<text x="39.4" y="47.5">N2HET1_6/SCI3RX/EPWM5A/7.2B</text>
<text x="46.2" y="42.5">N2HET2_20/LIN2TX/9.3B</text>
<text x="200.7" y="42.5">DCAN2RX/9.3B</text>
<text x="200.7" y="45">DCAN2TX/9.3B</text>
<text x="28.6" y="50.1">N2HET1_13/SCI3TX/N2HET2_20/EPWM5B/7.2B</text>
<text x="200.7" y="50.1">DCAN3RX/9.4B</text>
<text x="200.7" y="52.6">DCAN3TX/9.4B</text>
<text x="24.7" y="55.2">MIBSPI3NCS_2/I2C1_SDA/N2HET1_27/NTZ1_2/7.5B</text>
<text x="25" y="57.7">MIBSPI3NCS_3/I2C1_SCL/N2HET1_29/NTZ1_1/7.5B</text>
<text x="14.8" y="62.8">MIBSPI5SIMO_3/DMM_DATA_11/I2C2_SDA/AD1EXT_SEL_2/9.4B</text>
<text x="16.7" y="65.3">MIBSPI5SOMI_3/DMM_DATA_15/I2C2_SCL/AD1EXT_ENA/9.4B</text>
<text x="52.3" y="70.4">MIBSPI1CLK/8.2B</text>
<text x="49" y="72.9">MIBSPI1SIMO_0/8.5B</text>
<text x="49" y="75.5">MIBSPI1SOMI_0/8.5B</text>
<text x="21.2" y="80.5">MIBSPI1NCS_0/MIBSPI1SOMI_1/MII_TXD_2/ECAP6/8.5B</text>
<text x="25.5" y="78">MIBSPI1NENA/MII_RXD_2/N2HET1_23/ECAP4/8.4B</text>
<text x="25.7" y="83.1">MIBSPI1NCS_1/MII_COL/N2HET1_17/EQEP1S/8.5B</text>
<text x="33.3" y="88.2">MIBSPI1NCS_3/N2HET1_21/NTZ1_3/9.4C</text>
<text x="34.9" y="85.6">MIBSPI1NCS_2/MDIO/N2HET1_19/8.5B</text>
<text x="50" y="90.7">MIBSPI1NCS_4/9.4C</text>
<text x="50" y="93.2">MIBSPI1NCS_5/9.4C</text>
<text x="32.4" y="100.9">MIBSPI3SIMO/AD1EXT_SEL_0/ECAP3/7.5B</text>
<text x="32.5" y="98.3">MIBSPI3CLK/AD1EXT_SEL_1/EQEP1A/7.2B</text>
<text x="21.4" y="105.9">MIBSPI3NENA/MIBSPI3NCS_5/N2HET1_31/EQEP1B/8.2B</text>
<text x="34" y="103.4">MIBSPI3SOMI/AD1EXT_ENA/ECAP2/7.5B</text>
<text x="213.4" y="105.9">MIBSPI5CLK/DMM_DATA_4/MII_TXEN/RMII_TXEN/8.4B</text>
<text x="33.8" y="111">MIBSPI3NCS_1/MDCLK/N2HET1_25/7.5B</text>
<text x="36.5" y="108.5">MIBSPI3NCS_0/AD2EVT/EQEP1I/8.2B</text>
<text x="213.4" y="108.5">MIBSPI5SIMO_0/DMM_DATA_8/MII_TXD_1/RMII_TXD_1/8.5B</text>
<text x="213.4" y="111">MIBSPI5SIMO_1/DMM_DATA_9/AD1EXT_SEL_0/14.4B</text>
<text x="213.4" y="113.6">MIBSPI5SIMO_2/DMM_DATA_10/AD1EXT_SEL_1/14.2B</text>
<text x="46.2" y="116.1">HERCULES_NTRST/13.4B</text>
<text x="47.3" y="118.6">HERCULES_RTCK/13.4A</text>
<text x="213.4" y="116.1">MIBSPI5SOMI_0/DMM_DATA_12/MII_TXD_0/RMII_TXD_0/8.5B</text>
<text x="213.4" y="118.6">MIBSPI5SOMI_1/DMM_DATA_13/AD1EXT_SEL_3/14.4B</text>
<text x="48.4" y="121.2">HERCULES_TCK/13.4A</text>
<text x="48.7" y="123.7">HERCULES_TDI/13.4A</text>
<text x="213.4" y="123.7">MIBSPI5NENA/DMM_DATA_7/MII_RXD_3/ECAP5/8.4B</text>
<text x="213.4" y="121.2">MIBSPI5SOMI_2/DMM_DATA_14/AD1EXT_SEL_4/14.2B</text>
<text x="48.1" y="126.3">HERCULES_TDO/13.4A</text>
<text x="48.2" y="128.8">HERCULES_TMS/13.4A</text>
<text x="213.4" y="126.3">MIBSPI5NCS_0/DMM_DATA_5/EPWM4A/9.4C</text>
<text x="213.4" y="128.8">MIBSPI5NCS_1/DMM_DATA_6/14.2A</text>
<text x="213.4" y="131.3">MIBSPI5NCS_2/DMM_DATA_2/14.2A</text>
<text x="213.4" y="133.9">MIBSPI5NCS_3/DMM_DATA_3/14.4A</text>
<text x="45.6" y="169.4">HERCULES_TMS/13.4A</text>
<text x="46.1" y="172">HERCULES_TDI/13.4A</text>
<text x="116.9" y="169.4">HERCULES_NTRST/13.4B</text>
<text x="44.8" y="179.6">HERCULES_RTCK/13.4A</text>
<text x="45.5" y="177">HERCULES_TDO/13.4A</text>
<text x="45.9" y="182.1">HERCULES_TCK/13.4A</text>
<text x="54.7" y="187.2">HERCULES_MR_PB/5.1E</text>
<text x="129.6" y="187.2">EXTERNAL_DEBUG/13.4A</text>
</g>
</svg>
